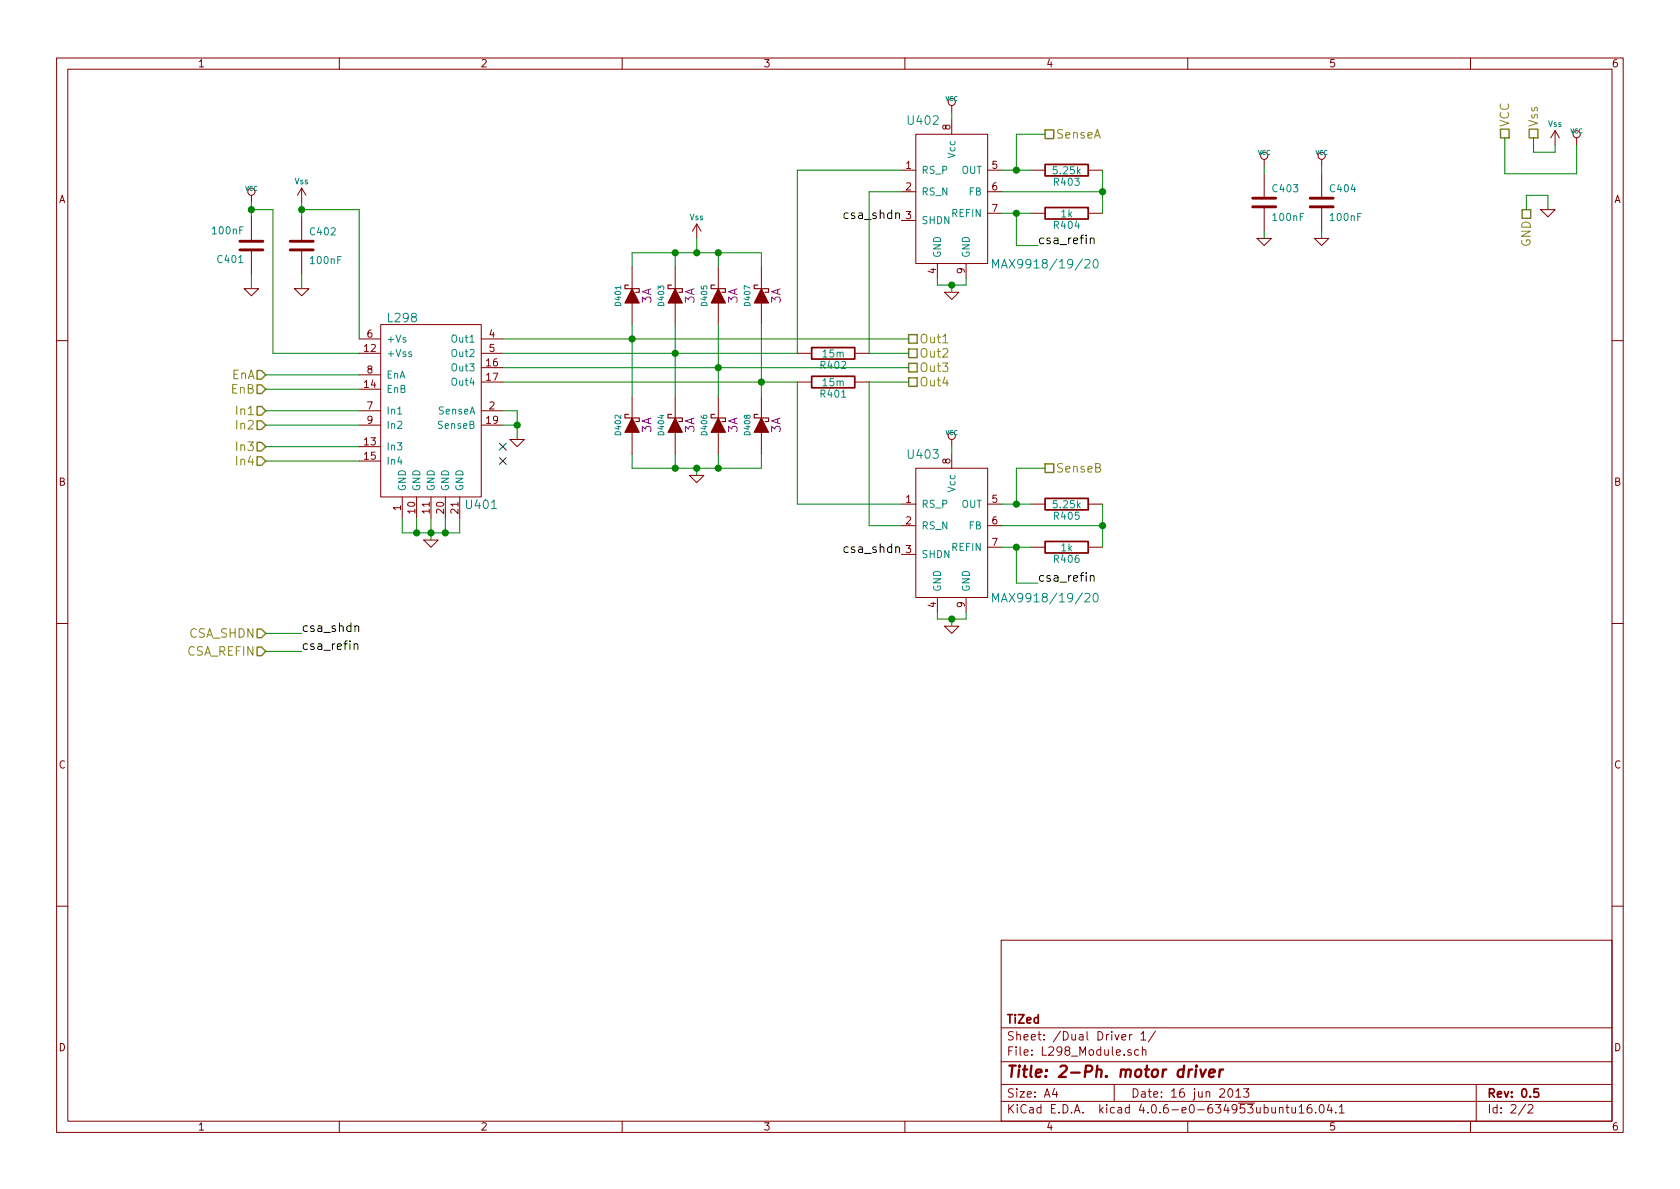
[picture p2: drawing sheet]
<svg xmlns="http://www.w3.org/2000/svg" width="297mm" height="210mm" viewBox="0 0 297 210" stroke-linecap="round" stroke-linejoin="round" font-family="sans-serif">
<g fill="none" stroke="#840000" stroke-width=".18">
<path d="M10 10.3h277v189.9h-277zM12 12.2h273v186.1h-273zM60 10.3v1.9M110 10.3v1.9M160 10.3v1.9M168.3 18.7v1.2M210 10.3v1.9M260 10.3v1.9M44.4 34.5v1.3M44.4 38.3v4.4M53.3 33.3v2.5M53.3 38.3v4.4"/>
<path d="M53.3 33.3l-.7 1.2M53.3 33.3l.8 1.2M123.2 39.6l-.8 1.3M123.2 39.6v2.6M123.2 39.6l.8 1.3M159.4 30.1h2.5M159.4 33.9h2.5M159.4 39h2.5M161.9 23.7h12.7v22.9h-12.7zM168.3 21.2v2.5M174.6 30.1h2.6M174.6 33.9h2.6"/>
<path d="M174.6 37.7h2.6M182.2 30.1h2.6M182.2 37.7h2.6M192.4 30.1h2.5M192.4 37.7h2.5M223.5 28.2v1.3M223.5 30.7v4.3M223.5 36.6v4.3M233.7 28.2v1.3M233.7 30.7v4.3M233.7 36.6v4.3M272.4 37.1h2.6l-1.3 1.2z"/>
<path d="M275 23.1l-.8 1.3M275 23.1v2.5M275 23.1l.7 1.3M278.8 24.4v1.2M43.2 51h2.5l-1.3 1.3zM44.4 44.2v4.3M52.1 51h2.5l-1.3 1.3zM53.3 44.2v4.3M63.5 59.9h3.8M67.3 57.4h17.8v30.5h-17.8zM85.1 59.9h3.8M111.8 47.2v3.8"/>
<path d="M111.8 53.6v3.8M119.4 47.2v3.8M119.4 53.6v3.8M127 47.2v3.8M127 53.6v3.8M134.6 47.2v3.8M134.6 53.6v3.8M165.7 46.6v2.5M167 51.7h2.5l-1.2 1.3zM170.8 46.6v2.5M222.2 42.2h2.6l-1.3 1.2zM232.4 42.2h2.5l-1.2 1.2z"/>
<path d="M10 60.2h2M63.5 72.6h3.8M63.5 62.5h3.8M63.5 66.3h3.8M63.5 75.2h3.8M63.5 79h3.8M63.5 68.8h3.8M85.1 72.6h3.8M85.1 62.5h3.8M85.1 75.2h3.8M85.1 65h3.8M85.1 67.6h3.8"/>
<path d="M90.2 77.7h2.5l-1.3 1.3zM111.8 70.1v3.8M111.8 76.4v3.9M119.4 70.1v3.8M119.4 76.4v3.9M127 70.1v3.8M127 76.4v3.9M134.6 70.1v3.8M134.6 76.4v3.9M141 62.5h2.5M141 67.6h2.5M151.1 62.5h2.6"/>
<path d="M151.1 67.6h2.6M168.3 77.7v1.3M285 60.2h2M63.5 81.5h3.8M71.1 87.9v3.8M73.7 87.9v3.8M74.9 95.5h2.6l-1.3 1.3zM76.2 87.9v3.8M78.7 87.9v3.8M81.3 87.9v3.8M121.9 84.1h2.6l-1.3 1.2zM159.4 89.1h2.5"/>
<path d="M159.4 93h2.5M159.4 98h2.5M161.9 82.8h12.7v22.9h-12.7zM168.3 80.3v2.5M174.6 89.1h2.6M174.6 93h2.6M174.6 96.8h2.6M182.2 89.1h2.6M182.2 96.8h2.6M192.4 89.1h2.5M192.4 96.8h2.5M10 110.3h2"/>
<path d="M165.7 105.7v2.5M167 110.7h2.5l-1.2 1.3zM170.8 105.7v2.5M285 110.3h2M10 160.2h2M177 166.3h108v32h-108zM285 160.2h2M60 198.3v1.9M110 198.3v1.9M160 198.3v1.9M177 194.8h108M177 191.8h108"/>
<path d="M177 187.8h108M177 181.8h108M186.4 192.5l-.3 1h.9M186.8 193v1M197 191.8v3M198.3 183.4l.8-.1-.1-.3-.4-.1-.3 .2 .1 .7h.6M199.7 182.9v1M200 185.7a.37 .37 0 0 0-.6 .1l.1 .2 .5 .2 .1 .1-.3 .3-.4-.1M200.2 182.9l-.5 .3M201.3 185.7l-.4-.1-.3 .3 .1 .6 .2 .1 .4-.1M201.7 182.8l.5-.4v1.5M201.7 183.9h.9"/>
<path d="M202 185.7l.2-.1 .4 .1v.9M202 185.1v1.5M204.3 182.3l-1.3 2M210 198.3v1.9M217.2 192.7l.2-.2a.81 .81 0 0 1 .6 .6 .81 .81 0 0 1-.2 .8l-.2 .1a.79 .79 0 0 1-.4-1.3zM218.5 193l.4-.5v1.5M218.5 194h.9M219.9 192.5h.9l-.5 .6 .4 .1v.7l-.2 .1-.6-.1M226.2 196l.2-.2 .4 .1v.9M226.2 195.8v1M227.4 195.8h.5M227.6 195.3v1.3l.3 .2"/>
<path d="M228.4 195.8l.1 .9 .4 .1 .2-.1M229.1 195.8v1M229.7 195.8l.4-.5v1.5M229.7 196.8h.9M231.8 195.3a.59 .59 0 0 0-.7 .7l.1 .7 .2 .1 .5-.1 .1-.5-.2-.2-.4-.1-.3 .3M232.6 196.7v.1M233.4 195.5l.2-.2a.81 .81 0 0 1 .6 .6 .81 .81 0 0 1-.3 .8l-.1 .1a.79 .79 0 0 1-.4-1.3zM235 195.2l-.3 1.1h.9M235.4 195.8v1M236.2 196.7v.1M236.8 195.8l.4-.5v1.5M236.8 196.8h.9"/>
<path d="M260 198.3v1.9M261 191.8v6.5M269.7 195.2l-1.2 2M270.2 195.5l.2-.2h.4l.2 .5-.9 1h.9"/>
<circle cx="168.3" cy="18" r=".63"/>
<circle cx="44.4" cy="33.9" r=".63"/>
<circle cx="223.5" cy="27.6" r=".63"/>
<circle cx="233.7" cy="27.6" r=".63"/>
<circle cx="278.8" cy="23.7" r=".63"/>
<circle cx="168.3" cy="77.1" r=".63"/>
</g>
<path d="M184.8 29.1h7.6v2h-7.6zM184.8 36.7h7.6v2h-7.6zM143.5 66.5h7.6v2.1h-7.6zM143.5 61.5h7.6v2h-7.6zM184.8 88.1h7.6v2.1h-7.6zM184.8 95.8h7.6v2h-7.6zM272 192.5h-.7l-.1 .7 .2-.1 .5 .1 .2 .2-.1 .5-.2 .1-.6-.1" fill="none" stroke="#840000" stroke-width=".3"/>
<path d="M210.8 189.1a.54 .54 0 0 0-.6 .4M211.5 189.1l-.2 1.3M211.6 188.4l-.1 .2 .2-.1-.1-.1-.1 .2M212.2 189.1l.4 1.3 .6-1.3M213.8 189.8l1-.2-.1-.4-.6-.1-.3 .3v.9l.2 .1 .6-.1M215.7 189.1l-.2 1.3M216.3 189.1a.54 .54 0 0 0-.7 .4" fill="none" stroke="#840000" stroke-width=".41"/>
<g fill="#008400" stroke="#008400" stroke-width=".25">
<circle cx="111.8" cy="59.9" r=".51"/>
<circle cx="119.4" cy="62.5" r=".51"/>
<circle cx="127" cy="65" r=".51"/>
<circle cx="134.6" cy="67.6" r=".51"/>
<circle cx="123.2" cy="82.8" r=".51"/>
<circle cx="119.4" cy="82.8" r=".51"/>
<circle cx="127" cy="82.8" r=".51"/>
<circle cx="127" cy="44.7" r=".51"/>
<circle cx="119.4" cy="44.7" r=".51"/>
<circle cx="76.2" cy="94.2" r=".51"/>
<circle cx="73.7" cy="94.2" r=".51"/>
<circle cx="78.7" cy="94.2" r=".51"/>
<circle cx="123.2" cy="44.7" r=".51"/>
<circle cx="53.3" cy="37.1" r=".51"/>
<circle cx="44.5" cy="37.1" r=".51"/>
<circle cx="168.3" cy="50.4" r=".51"/>
<circle cx="194.9" cy="93" r=".51"/>
<circle cx="194.9" cy="33.9" r=".51"/>
<circle cx="179.7" cy="30.1" r=".51"/>
<circle cx="179.7" cy="89.1" r=".51"/>
<circle cx="179.7" cy="37.7" r=".51"/>
<circle cx="179.7" cy="96.8" r=".51"/>
<circle cx="168.3" cy="109.5" r=".51"/>
<circle cx="91.4" cy="75.2" r=".51"/>
</g>
<g fill="none" stroke="#008400" stroke-width=".18">
<path d="M168.3 19.9v1.3M44.4 37.1h3.9v25.4h15.2M44.4 35.8v2.5M53.3 35.8v2.5M53.3 37.1h10.2v22.8M159.4 30.1h-18.4v32.4h-52.1M159.4 33.9h-5.7v28.6h7M177.2 30.1h5M177.2 37.7h5M177.2 33.9h17.7M179.7 37.7v5.7h3.8M184.8 23.7h-5.1v6.4"/>
<path d="M194.9 30.1v7.6M223.5 29.5v1.2M233.7 29.5v1.2M266.1 24.4v6.3h12.7v-5.1M269.9 37.1v-2.6h3.8v2.6M271.1 24.4v2.5h3.9v-1.3M44.4 48.5v2.5M53.3 48.5v2.5M88.9 59.9h71.8M111.8 47.2v-2.5h22.8v2.5M111.8 57.4v12.7M119.4 44.7v2.5"/>
<path d="M119.4 57.4v12.7M123.2 42.2v2.5M127 44.7v2.5M127 57.4v12.7M134.6 57.4v12.7M165.7 49.1v1.3h5.1v-1.3M168.3 50.4v1.3M223.5 40.9v1.3M233.7 40.9v1.3M47 66.3h16.5M47 68.8h16.5M47 72.6h16.5"/>
<path d="M47 75.2h16.5M47 79h16.5M88.9 72.6h2.5v5.1M88.9 75.2h2.5M88.9 67.6h52.1v21.5h18.4M88.9 65h71.8M160.7 67.6h-7v25.4h5.7M168.3 79v1.3M47 81.5h16.5M71.1 91.7v2.5h10.2v-2.5M73.7 91.7v2.5M76.2 91.7v3.8"/>
<path d="M78.7 91.7v2.5M111.8 80.3v2.5h22.8v-2.5M119.4 80.3v2.5M123.2 82.8v1.3M127 80.3v2.5M177.2 89.1h5M177.2 96.8h5M177.2 93h17.7M179.7 96.8v6.3h3.8M184.8 82.8h-5.1v6.3M194.9 89.1v7.7M47 112h6.3"/>
<path d="M47 115.2h6.3M165.7 108.2v1.3h5.1v-1.3M168.3 109.5v1.2"/>
</g>
<path d="M221.5 36.6h4.1M221.5 35h4.1M231.6 36.6h4.1M231.6 35h4.1M42.4 44.2h4.1M42.4 42.7h4.1M51.3 44.2h4.1M51.3 42.7h4.1" fill="none" stroke="#840000" stroke-width=".51"/>
<g fill="none" stroke="#848400" stroke-width=".25">
<path d="M184.8 23h1.5v1.5h-1.5zM265.3 22.9h1.5v1.5h-1.5zM269.1 37.1h1.5v1.5h-1.5zM270.4 22.9h1.5v1.5h-1.5zM160.7 59.2h1.5v1.5h-1.5zM45.5 65.5h.7l.8 .8-.8 .8h-.7zM45.5 68.1h.7l.8 .7-.8 .8h-.7zM45.5 71.9h.7l.8 .7-.8 .8h-.7zM45.5 74.4h.7l.8 .8-.8 .7h-.7zM45.5 78.2h.7l.8 .8-.8 .8h-.7zM160.7 61.7h1.5v1.5h-1.5zM160.7 64.3h1.5v1.5h-1.5z"/>
<path d="M160.7 66.8h1.5v1.5h-1.5zM45.5 80.8h.7l.8 .7-.8 .8h-.7zM184.8 82h1.5v1.6h-1.5zM45.5 111.2h.7l.8 .8-.8 .8h-.7zM45.5 114.4h.7l.8 .8-.8 .7h-.7z"/>
</g>
<path d="M166.7 60.6h.9" fill="none" stroke="#848400" stroke-width=".18"/>
<g fill="#840000" stroke="#840000" stroke-width=".18">
<path d="M111.8 51l1.2 2.6h-2.5z"/>
<path d="M119.4 51l1.2 2.6h-2.5z"/>
<path d="M127 51l1.3 2.6h-2.6z"/>
<path d="M134.6 51l1.3 2.6h-2.6z"/>
<path d="M111.8 73.9l1.2 2.5h-2.5z"/>
<path d="M119.4 73.9l1.2 2.5h-2.5z"/>
<path d="M127 73.9l1.3 2.5h-2.6z"/>
<path d="M134.6 73.9l1.3 2.5h-2.6z"/>
</g>
<path d="M111.1 50.4h-.6v.6h2.5v.7h-.6M118.7 50.4h-.6v.6h2.5v.7h-.6M126.4 50.4h-.7v.6h2.6v.7h-.7M134 50.4h-.7v.6h2.6v.7h-.6M111.1 73.3h-.6v.6h2.5v.6h-.6M118.7 73.3h-.6v.6h2.5v.6h-.6M126.4 73.3h-.7v.6h2.6v.6h-.7M134 73.3h-.7v.6h2.6v.6h-.6" fill="none" stroke="#840000" stroke-width=".2"/>
<path d="M88.3 78.4l1.2 1.2M89.5 78.4l-1.2 1.2M88.3 80.9l1.2 1.2M89.5 80.9l-1.2 1.2" fill="none" stroke="#000084" stroke-width=".18"/>
<path d="M175.5 47.4v-1.5l.5 1.1 .5-1.1v1.5M193.4 46l.2-.1a.81 .81 0 0 1 .6 .7 .81 .81 0 0 1-.6 .8l-.2-.2-.1-.4zM175.5 106.4v-1.5l.5 1.1 .5-1.1v1.5M193.4 105.1l.2-.2a.81 .81 0 0 1 .6 .8 .81 .81 0 0 1-.6 .7l-.2-.1-.1-.4z" fill="none" stroke="#008484" stroke-width=".18"/>
<path d="M192.8 42.2h.1a.36 .36 0 0 1 .5 .1v.8M192.8 42.1v1M62.6 114l.1-.1a.36 .36 0 0 1 .6 .2v.8M62.6 113.8v1.1M62.8 110.8v-.1a.36 .36 0 0 1 .6 .2v.8M192.8 101.9l.1-.1a.36 .36 0 0 1 .5 .2v.8M192.8 101.8v1" fill="none" stroke="#000" stroke-width=".18"/>
<text font-size="2.8" fill="#840000" x="178" y="190.5">Title: 2-Ph. motor driver</text>
<g font-size="2.1" fill="#008484">
<text x="160.7" y="22.1">U402</text>
<text x="177.1" y="47.5">MAX9918/19/20</text>
<text x="68.7" y="57">L298</text>
<text x="160.7" y="81.1">U403</text>
<text x="82.5" y="90">U401</text>
<text x="177.1" y="106.5">MAX9918/19/20</text>
</g>
<g font-size="2.1" fill="#848400">
<text x="266.8" y="22.4" transform="rotate(-90 266.8 22.4)">VCC</text>
<text x="271.9" y="22.4" transform="rotate(-90 271.9 22.4)">Vss</text>
<text x="186.7" y="24.5">SenseA</text>
<text x="270.6" y="43.7" transform="rotate(-90 270.6 43.7)">GND</text>
<text x="162.6" y="60.7">Out1</text>
<text x="162.6" y="63.2">Out2</text>
<text x="162.6" y="65.8">Out3</text>
<text x="40.8" y="67.1">EnA</text>
<text x="40.8" y="69.6">EnB</text>
<text x="162.6" y="68.3">Out4</text>
<text x="42" y="73.4">In1</text>
<text x="42" y="75.9">In2</text>
<text x="42" y="79.8">In3</text>
<text x="42" y="82.3">In4</text>
<text x="186.7" y="83.6">SenseB</text>
<text x="33.4" y="112.8">CSA_SHDN</text>
<text x="33" y="115.9">CSA_REFIN</text>
</g>
<g font-size="2.1">
<text x="149.6" y="38.7">csa_shdn</text>
<text x="183.5" y="43.2">csa_refin</text>
<text x="149.6" y="97.8">csa_shdn</text>
<text x="183.5" y="102.9">csa_refin</text>
<text x="53.3" y="111.8">csa_shdn</text>
<text x="53.3" y="114.9">csa_refin</text>
</g>
<g font-size="2.1" fill="#840084">
<text x="115.2" y="53.7" transform="rotate(-90 115.2 53.7)">3A</text>
<text x="122.8" y="53.7" transform="rotate(-90 122.8 53.7)">3A</text>
<text x="130.4" y="53.7" transform="rotate(-90 130.4 53.7)">3A</text>
<text x="138" y="53.7" transform="rotate(-90 138 53.7)">3A</text>
<text x="115.2" y="76.5" transform="rotate(-90 115.2 76.5)">3A</text>
<text x="122.8" y="76.5" transform="rotate(-90 122.8 76.5)">3A</text>
<text x="130.4" y="76.5" transform="rotate(-90 130.4 76.5)">3A</text>
<text x="138" y="76.5" transform="rotate(-90 138 76.5)">3A</text>
</g>
<g font-size="2.1" fill="#840000">
<text x="178" y="184">Sheet: /Dual Driver 1/</text>
<text x="178" y="181">TiZed</text>
<text x="178" y="186.7">File: L298_Module.sch</text>
<text x="178" y="196.9">KiCad E.D.A. kicad 4.0.6-e0-634953ubuntu16.04.1</text>
<text x="178" y="194.1">Size: A4</text>
<text x="200" y="194.1">Date: 16 jun 2013</text>
<text x="263" y="194.1">Rev: 0.5</text>
<text x="263" y="196.9">Id: 2/2</text>
</g>
<g font-size="1.8" fill="#840000">
<text x="35" y="11.9">1</text>
<text x="85" y="11.9">2</text>
<text x="135" y="11.9">3</text>
<text x="185" y="11.9">4</text>
<text x="235" y="11.9">5</text>
<text x="285" y="11.9">6</text>
<text x="168" y="23" transform="rotate(-90 168 23)">8</text>
<text x="160.2" y="29.8">1</text>
<text x="175.4" y="29.8">5</text>
<text x="10.4" y="35.9">A</text>
<text x="160.2" y="33.6">2</text>
<text x="175.4" y="33.6">6</text>
<text x="285.4" y="35.9">A</text>
<text x="160.2" y="38.7">3</text>
<text x="175.4" y="37.5">7</text>
<text x="165.5" y="48.4" transform="rotate(-90 165.5 48.4)">4</text>
<text x="170.6" y="48.4" transform="rotate(-90 170.6 48.4)">9</text>
<text x="64.9" y="59.7">6</text>
<text x="86.5" y="59.7">4</text>
<text x="64.4" y="62.2">12</text>
<text x="86" y="64.8">16</text>
<text x="86.5" y="62.2">5</text>
<text x="64.4" y="68.6">14</text>
<text x="64.9" y="66">8</text>
<text x="86" y="67.3">17</text>
<text x="64.9" y="72.4">7</text>
<text x="64.9" y="74.9">9</text>
<text x="86" y="74.9">19</text>
<text x="86.5" y="72.4">2</text>
<text x="64.4" y="78.7">13</text>
<text x="64.4" y="81.3">15</text>
<text x="168" y="82" transform="rotate(-90 168 82)">8</text>
<text x="10.4" y="85.9">B</text>
<text x="160.2" y="88.9">1</text>
<text x="175.4" y="88.9">5</text>
<text x="285.4" y="85.9">B</text>
<text x="70.9" y="90.3" transform="rotate(-90 70.9 90.3)">1</text>
<text x="73.4" y="90.7" transform="rotate(-90 73.4 90.7)">10</text>
<text x="75.9" y="90.7" transform="rotate(-90 75.9 90.7)">11</text>
<text x="78.5" y="90.7" transform="rotate(-90 78.5 90.7)">20</text>
<text x="81" y="90.7" transform="rotate(-90 81 90.7)">21</text>
<text x="160.2" y="92.7">2</text>
<text x="175.4" y="92.7">6</text>
<text x="160.2" y="97.8">3</text>
<text x="175.4" y="96.5">7</text>
<text x="165.5" y="107.4" transform="rotate(-90 165.5 107.4)">4</text>
<text x="170.6" y="107.4" transform="rotate(-90 170.6 107.4)">9</text>
<text x="10.4" y="135.9">C</text>
<text x="285.4" y="135.9">C</text>
<text x="10.4" y="185.9">D</text>
<text x="285.4" y="185.9">D</text>
<text x="35" y="199.9">1</text>
<text x="85" y="199.9">2</text>
<text x="135" y="199.9">3</text>
<text x="185" y="199.9">4</text>
<text x="235" y="199.9">5</text>
<text x="285" y="199.9">6</text>
</g>
<g font-size="1.8" fill="#008484">
<text x="168.9" y="27.9" transform="rotate(-90 168.9 27.9)">Vcc</text>
<text x="162.9" y="30.7">RS_P</text>
<text x="162.9" y="34.5">RS_N</text>
<text x="169.9" y="30.7">OUT</text>
<text x="171.2" y="34.5">FB</text>
<text x="186.4" y="30.8">5.25k</text>
<text x="186.5" y="32.8">R403</text>
<text x="225.1" y="34">C403</text>
<text x="235.3" y="34">C404</text>
<text x="37.7" y="41.4">100nF</text>
<text x="55" y="41.6">C402</text>
<text x="162.9" y="39.6">SHDN</text>
<text x="168.3" y="38.3">REFIN</text>
<text x="186.5" y="40.5">R404</text>
<text x="187.6" y="38.4">1k</text>
<text x="225.2" y="39.1">100nF</text>
<text x="235.4" y="39.1">100nF</text>
<text x="38.6" y="46.5">C401</text>
<text x="55" y="46.7">100nF</text>
<text x="166.4" y="45.6" transform="rotate(-90 166.4 45.6)">GND</text>
<text x="171.4" y="45.6" transform="rotate(-90 171.4 45.6)">GND</text>
<text x="68.3" y="60.6">+Vs</text>
<text x="68.3" y="63.1">+Vss</text>
<text x="80" y="60.6">Out1</text>
<text x="80" y="63.1">Out2</text>
<text x="80" y="65.7">Out3</text>
<text x="145.2" y="65.2">R402</text>
<text x="145.6" y="63.2">15m</text>
<text x="68.3" y="66.9">EnA</text>
<text x="68.3" y="69.5">EnB</text>
<text x="80" y="68.2">Out4</text>
<text x="145.2" y="70.3">R401</text>
<text x="145.6" y="68.3">15m</text>
<text x="68.3" y="73.3">In1</text>
<text x="68.3" y="75.8">In2</text>
<text x="77.6" y="73.3">SenseA</text>
<text x="77.6" y="75.8">SenseB</text>
<text x="68.3" y="79.6">In3</text>
<text x="68.3" y="82.2">In4</text>
<text x="71.8" y="86.9" transform="rotate(-90 71.8 86.9)">GND</text>
<text x="74.3" y="86.9" transform="rotate(-90 74.3 86.9)">GND</text>
<text x="76.8" y="86.9" transform="rotate(-90 76.8 86.9)">GND</text>
<text x="79.4" y="86.9" transform="rotate(-90 79.4 86.9)">GND</text>
<text x="81.9" y="86.9" transform="rotate(-90 81.9 86.9)">GND</text>
<text x="162.9" y="89.8">RS_P</text>
<text x="168.9" y="87" transform="rotate(-90 168.9 87)">Vcc</text>
<text x="169.9" y="89.8">OUT</text>
<text x="186.4" y="89.9">5.25k</text>
<text x="162.9" y="93.6">RS_N</text>
<text x="171.2" y="93.6">FB</text>
<text x="186.5" y="91.9">R405</text>
<text x="162.9" y="98.7">SHDN</text>
<text x="168.3" y="97.4">REFIN</text>
<text x="186.5" y="99.5">R406</text>
<text x="187.6" y="97.5">1k</text>
<text x="166.4" y="104.6" transform="rotate(-90 166.4 104.6)">GND</text>
<text x="171.4" y="104.6" transform="rotate(-90 171.4 104.6)">GND</text>
</g>
<g font-size="1.4" fill="#008484">
<text x="273.7" y="22.4">Vss</text>
<text x="52.1" y="32.6">Vss</text>
<text x="121.9" y="38.9">Vss</text>
<text x="109.8" y="54" transform="rotate(-90 109.8 54)">D401</text>
<text x="117.4" y="54" transform="rotate(-90 117.4 54)">D403</text>
<text x="125" y="54" transform="rotate(-90 125 54)">D405</text>
<text x="132.7" y="54" transform="rotate(-90 132.7 54)">D407</text>
<text x="109.8" y="76.9" transform="rotate(-90 109.8 76.9)">D402</text>
<text x="117.4" y="76.9" transform="rotate(-90 117.4 76.9)">D404</text>
<text x="125" y="76.9" transform="rotate(-90 125 76.9)">D406</text>
<text x="132.7" y="76.9" transform="rotate(-90 132.7 76.9)">D408</text>
</g>
<g font-size="1.1" fill="#008484">
<text x="167.2" y="17.9">VCC</text>
<text x="277.6" y="23.6">VCC</text>
<text x="222.4" y="27.4">VCC</text>
<text x="232.6" y="27.4">VCC</text>
<text x="43.3" y="33.7">VCC</text>
<text x="167.2" y="76.9">VCC</text>
</g>
</svg>
